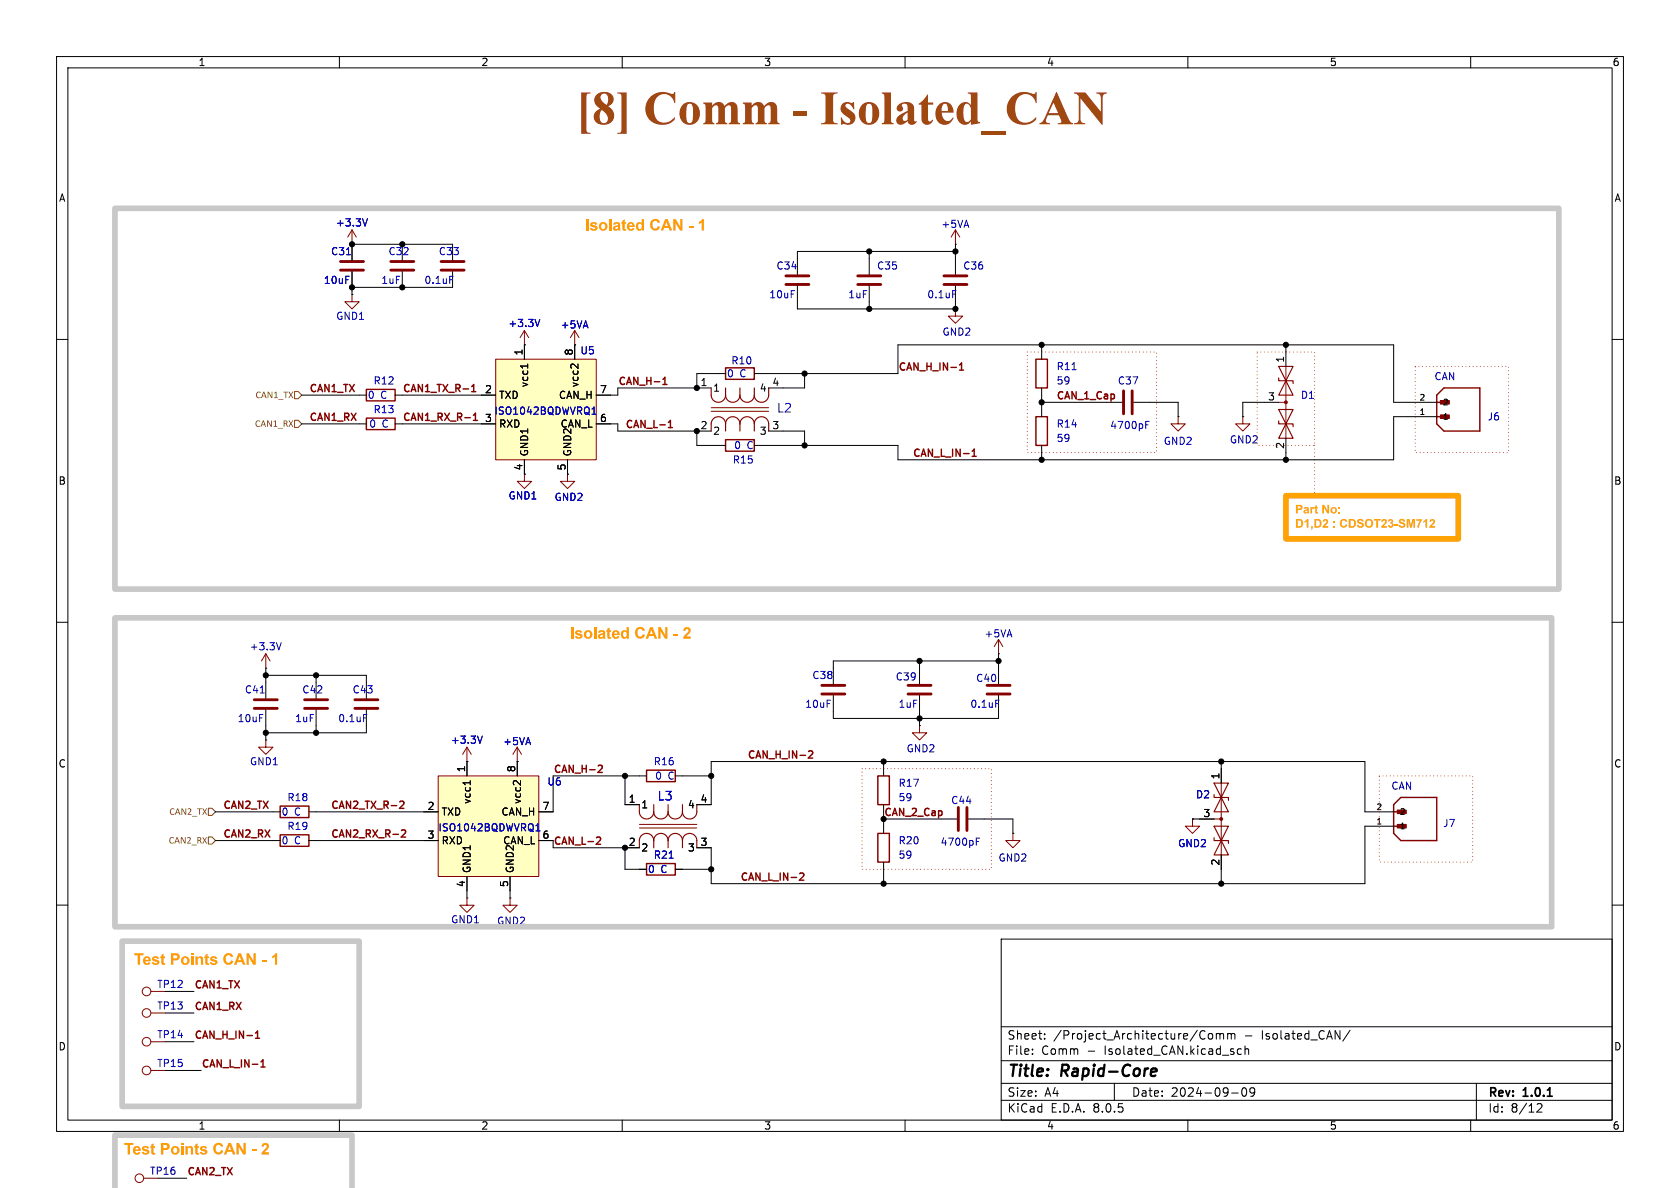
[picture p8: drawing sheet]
<svg xmlns="http://www.w3.org/2000/svg" width="297mm" height="210mm" viewBox="0 0 297 210" stroke-linecap="round" stroke-linejoin="round" font-family="sans-serif">
<g fill="none" stroke="#000" stroke-width=".18">
<path d="M10 10h277v190h-277zM12 12h273v186h-273zM60 10v2M110 10v2M160 10v2M210 10v2M260 10v2M10 60h2M62.2 52.1h.1M62.2 43.2h.1M71.1 43.2v2.8M71.1 48v2.8"/>
<path d="M80 43.2v2.8M80 48v2.8M285 60h2M10 110h2M285 110h2M10 160h2M82.5 158.8h.1M90.2 158.8h.1M285 160h2M177 166h108v32h-108zM60 198v2M110 198v2"/>
<path d="M160 198v2M177 194.5h108M177 191.5h108M177 187.5h108M177 181.5h108M182.5 186.3v.1M182.5 185.5v.1M184.7 183.6v.1M184.7 182.8v.1M197 191.5v3M210 198v2M212.7 182.2l.3 .1"/>
<path d="M213 183.6l-.3 .1M213.7 182.8l.2-.1 .4 .1 .1 .6-.2 .2-.3 .1-.2-.1zM215 182.8l.5-.1 .2 .2M215 182.7v1M215.7 182.9l.2-.2 .3 .1 .1 .9M215.7 182.9v.8M217 182.8l.5-.1 .2 .2M217 182.7v1M217.7 182.9l.2-.2 .3 .1 .1 .9M217.7 182.9v.8M217.7 193.2h1.2M218.7 186.1l.3 .3 .5-.1"/>
<path d="M219.5 185.5l-.5-.1-.3 .3M219.7 192.4l.2-.1a.81 .81 0 0 1 .6 .6 .81 .81 0 0 1-.3 .8l-.2 .1a.81 .81 0 0 1-.3-1.4zM220.1 185.5l.2-.1 .4 .1v.9M220.1 184.9v1.5M221.8 192.9l-.3 .3h-.3l-.2-.3 .1-.5 .4-.1 .2 .1a.99 .99 0 0 1-.3 1.4h-.3M238.7 182.1l-1.3 2M260 198v2M261 191.5v6.5M271.7 195.2l.6-.1 .2 .1 .1 .3-.9 1.1h.9"/>
</g>
<path d="M273.6 193.8h.8" fill="none" stroke="#000" stroke-width=".3"/>
<path d="M203.6 189l.6-.1 .2 .1 .1 .4-1 .1M204.3 190.1l-.6 .1" fill="none" stroke="#000" stroke-width=".4"/>
<g fill="none" stroke="#840000" stroke-width=".18">
<path d="M62.2 52.1v1.2h1.3l-1.3 1.3-1.2-1.3h1.2M62.2 40.6l-.7 1.3M62.2 40.6v2.6M62.2 40.6l.8 1.3M82.5 158.8v1.2h1.3l-1.3 1.3-1.2-1.3h1.2M90.2 158.8v1.2h1.2l-1.2 1.3-1.3-1.3h1.3M26.7 189.2h2.5"/>
<circle cx="25.9" cy="189.2" r=".76"/>
</g>
<path d="M69.1 46.2h4.1M69.1 47.8h4.1M78 46.2h4M78 47.8h4" fill="none" stroke="#840000" stroke-width=".51"/>
<path d="M65 38.7l-.5 1.2M79.5 48.8h.6" fill="none" stroke="#0000c2" stroke-width=".18"/>
<path d="M77.5 137.2h17.7v17.7h-17.7z" fill="#ffffc2"/>
<g fill="none" stroke="#840000" stroke-width=".18">
<path d="M92.7 58.4l-.8 1.3M92.7 58.4v2.6M92.7 58.4l.8 1.3M168.9 54.6v1.3h1.3l-1.3 1.3-1.3-1.3h1.3M168.9 40.6l-.8 1.3M168.9 40.6v2.6M168.9 40.6l.8 1.3M125.7 72.1h10.2M125.7 72.7h10.2M208.3 73.7v1.2h1.2l-1.2 1.3-1.3-1.3h1.3M219.7 73.7v1.2h1.3l-1.3 1.3-1.3-1.3h1.3M226.1 71.1h1.2"/>
<path d="M227.3 64.8v12.7M92.7 83.8v1.3h1.3l-1.3 1.3-1.3-1.3h1.3M47 115.6l-.8 1.2M47 115.6v2.5M47 115.6l.8 1.2M176.5 113l-.7 1.3M176.5 113v2.6M176.5 113l.8 1.3M47 130.8v1.3h1.3l-1.3 1.3-1.3-1.3h1.3M77.5 137.2h17.7v17.7h-17.7zM82.5 132.1l-.7 1.3M82.5 132.1v2.5"/>
<path d="M82.5 132.1l.8 1.3M91.4 132.1l-.7 1.3M91.4 132.1v2.5M91.4 132.1l.8 1.3M162.6 128.3v1.2h1.2l-1.2 1.3-1.3-1.3h1.3M215.9 138.4v12.7M113 145.7h10.2M113 146.4h10.2M179.1 147.3v1.3h1.2l-1.2 1.3-1.3-1.3h1.3M210.8 144.8v1.3h1.3l-1.3 1.2-1.3-1.2h1.3M214.6 144.8h1.3M26.7 179.1h2.5"/>
<circle cx="25.9" cy="179.1" r=".76"/>
</g>
<g fill="none" stroke="#000" stroke-width=".18">
<path d="M62.2 43.2v2.8M62.2 48v2.8M141 45.7v2.8M141 50.5v2.8M153.7 45.7v2.8M153.7 50.5v2.8M168.9 54.6h.1M168.9 43.2h.1M168.9 45.7v2.8M168.9 50.5v2.8M63.5 69.9h1.3M63.5 74.9h1.3"/>
<path d="M69.8 69.9h1.3M69.8 74.9h1.3M92.7 61h.1M123.2 68.6h2.5M123.2 76.2h2.5M127 78.7h1.3M127 66h1.3M133.3 78.7h1.3M133.3 66h1.3M135.9 68.6h2.5M135.9 76.2h2.5M184.1 62.2v1.3"/>
<path d="M184.1 68.6v1.3M184.1 72.4v1.3M184.1 78.7v1.3M195.6 71.1h2.8M200.4 71.1h2.8M208.3 73.7h.1M219.7 73.7h.1M223.5 71.1h2.6M227.3 62.2v2.6M227.3 77.5v2.5M248.9 71.1h5.1M248.9 73.7h5.1"/>
<path d="M47 118.1h.1M147.3 118.1v2.8M162.6 118.1v2.8M176.5 115.6h.1M176.5 118.1v2.8M47 130.8h.1M47 120.7v2.7M47 125.5v2.8M55.9 120.7v2.7M55.9 125.5v2.8M64.8 120.7v2.7M64.8 125.5v2.8"/>
<path d="M82.5 134.6h.1M82.5 134.6v2.6M83.1 138v.7M90.9 138.1h.4M91.4 134.6h.1M91.4 134.6v2.6M92 138v.8M113 137.2h1.3M119.4 137.2h1.2M147.3 122.9v2.8M156.2 135.9v1.3M162.6 128.3h.1"/>
<path d="M162.6 122.9v2.8M176.5 122.9v2.8M215.9 135.9v2.5M48.3 143.5h1.2M48.3 148.6h1.2M54.6 143.5h1.3M54.6 148.6h1.3M74.9 143.5h2.6M74.9 148.6h2.6M82.5 154.9v2.6M90.2 154.9v2.6M95.2 143.5h2.6"/>
<path d="M95.2 148.6h2.6M110.5 142.2h2.5M110.5 149.9h2.5M113 153.7h1.3M119.4 153.7h1.2M123.2 142.2h2.5M123.2 149.9h2.5M156.2 142.2v1.3M156.2 146.1v1.2M156.2 152.4v1.3M166.4 144.8h2.8M171.2 144.8h2.8"/>
<path d="M179.1 147.3h.1M210.8 144.8h.1M212.1 144.8h2.5M215.9 151.1v2.6M241.3 143.5h5.1M241.3 146.1h5.1"/>
</g>
<g fill="none" stroke="#0000c2" stroke-width=".18">
<path d="M61.3 45h.7M95.4 56.5l-.4 1.2M168.4 51.4h.6M189.5 65.3h.7M202.6 75.1h.4M202.6 74.5h.6M49.7 113.6l-.4 1.3M46 122.5h.7M64.3 126.3h.6M85.3 130.1l-.5 1.3M176 123.8h.6M94.7 146.9h.8"/>
<path d="M94.9 145.9l.2-.3v1.3M118.3 151.7h.7M172.6 148.8h.4M172.6 148.2h.6"/>
</g>
<g fill="none" stroke="#840000" stroke-width=".25">
<path d="M64.8 68.8h5v2.1h-5zM64.8 73.9h5v2h-5zM128.3 77.7h5v2.1h-5zM128.3 65h5v2.1h-5zM183.1 63.5h2.1v5.1h-2.1zM183.1 73.7h2.1v5h-2.1zM254 71.1h1.9M254 73.7h1.9M255.3 68.6h6.3v7.6h-6.3l-1.3-1.3v-5zM114.3 136.1h5.1v2.1h-5.1zM155.2 137.2h2v5h-2zM49.5 142.5h5.1v2h-5.1z"/>
<path d="M49.5 147.6h5.1v2h-5.1zM114.3 152.7h5.1v2h-5.1zM155.2 147.3h2v5.1h-2zM246.4 142.2l1.2-1.2h6.4v7.6h-6.4l-1.2-1.3zM246.4 143.5h1.9M246.4 146.1h1.9"/>
</g>
<g fill="none" stroke="#840000" stroke-width=".2">
<path d="M125.7 69.9a1.27 1.27 0 0 0 1.3 1.2 1.27 1.27 0 0 0 1.3-1.2M128.3 74.9a1.27 1.27 0 0 0-1.3-1.2 1.27 1.27 0 0 0-1.3 1.2v1.3M128.3 69.9a1.27 1.27 0 0 0 1.2 1.2 1.27 1.27 0 0 0 1.3-1.2M128.3 74.9a1.27 1.27 0 0 1 1.2-1.2 1.27 1.27 0 0 1 1.3 1.2M128.3 68.6v1.3M128.3 74.9v1.3M130.8 69.9a1.27 1.27 0 0 0 1.3 1.2 1.27 1.27 0 0 0 1.2-1.2M130.8 74.9a1.27 1.27 0 0 1 1.3-1.2 1.27 1.27 0 0 1 1.2 1.2M130.8 68.6v1.3M130.8 74.9v1.3M133.3 74.9a1.27 1.27 0 0 1 1.3-1.2 1.27 1.27 0 0 1 1.3 1.2v1.3M133.3 68.6v1.3"/>
<path d="M133.3 74.9v1.3M135.9 68.6v1.3a1.27 1.27 0 0 1-1.3 1.2 1.27 1.27 0 0 1-1.3-1.2M226.1 66.8v.5h2.5v.5M226.1 74.4v.5h2.5v.5M226.1 64.8l2.5 5.1h-2.5l2.5-5.1zM226.1 72.4h2.5l-2.5 5.1h2.5zM214.6 138.4l2.6 5.1h-2.6l2.6-5.1zM113 143.5a1.27 1.27 0 0 0 1.3 1.3 1.27 1.27 0 0 0 1.3-1.3M115.6 148.6a1.27 1.27 0 0 0-1.3-1.3 1.27 1.27 0 0 0-1.3 1.3v1.3M115.6 143.5a1.27 1.27 0 0 0 1.2 1.3 1.27 1.27 0 0 0 1.3-1.3M115.6 148.6a1.27 1.27 0 0 1 1.2-1.3 1.27 1.27 0 0 1 1.3 1.3M115.6 142.2v1.3"/>
<path d="M115.6 148.6v1.3M118.1 143.5a1.27 1.27 0 0 0 1.3 1.3 1.27 1.27 0 0 0 1.2-1.3M118.1 148.6a1.27 1.27 0 0 1 1.3-1.3 1.27 1.27 0 0 1 1.2 1.3M118.1 142.2v1.3M118.1 148.6v1.3M120.6 148.6a1.27 1.27 0 0 1 1.3-1.3 1.27 1.27 0 0 1 1.3 1.3v1.3M120.6 142.2v1.3M120.6 148.6v1.3M123.2 142.2v1.3a1.27 1.27 0 0 1-1.3 1.3 1.27 1.27 0 0 1-1.3-1.3M214.6 140.5v.5h2.6v.5M214.6 148.1v.5h2.6v.5M214.6 146.1h2.6l-2.6 5h2.6z"/>
</g>
<g fill="#840000" stroke="#840000" stroke-width=".18">
<path d="M247 145.7h1.6v.7h-1.6z"/>
<path d="M254.6 73.3h1.6v.7h-1.6z"/>
<circle cx="215.9" cy="144.8" r=".25"/>
<circle cx="227.3" cy="71.1" r=".25"/>
</g>
<g fill="none" stroke="#840000" stroke-width=".51">
<path d="M60.2 47.8h4.1M60.2 46.2h4.1M138.9 48.8h4.1M138.9 50.3h4.1M151.6 48.8h4.1M151.6 50.3h4.1M166.9 48.8h4M166.9 50.3h4M198.6 69.1v4.1M200.2 69.1v4.1M45 125.2h4M45 123.7h4"/>
<path d="M53.8 125.2h4.1M53.8 123.7h4.1M62.7 125.2h4.1M62.7 123.7h4.1M145.3 121.2h4.1M145.3 122.7h4.1M160.5 121.2h4.1M160.5 122.7h4.1M174.5 121.2h4.1M174.5 122.7h4.1M169.4 142.7v4.1M170.9 142.7v4.1"/>
</g>
<path d="M87.6 63.5h17.8v17.8h-17.8z" fill="#ffffc2"/>
<g fill="none" stroke="#840000" stroke-width=".18">
<path d="M101.6 58.4l-.8 1.3M101.6 58.4v2.6M101.6 58.4l.8 1.3M87.6 63.5h17.8v17.8h-17.8zM100.3 83.8v1.3h1.3l-1.3 1.3-1.2-1.3h1.2M26.7 175.3h2.5M26.7 184.2h2.5M25.4 208.3h2.5"/>
<circle cx="25.9" cy="175.3" r=".76"/>
<circle cx="25.9" cy="184.1" r=".76"/>
<circle cx="24.6" cy="208.3" r=".76"/>
</g>
<g fill="none" stroke="#000" stroke-width=".18">
<path d="M85.1 69.9h2.5M85.1 74.9h2.5M92.7 61v2.5M93.3 64.3v.8M101 64.4h.5M101.6 61h.1M101.6 61v2.5M102.2 64.3v.8M105.4 69.9h2.5M105.4 74.9h2.5M92.7 81.3v2.5M100.3 83.8h.1"/>
<path d="M100.3 81.3v2.5"/>
</g>
<path d="M104.7 73.2h.7M104.8 72.3l.2-.3v1.2" fill="none" stroke="#0000c2" stroke-width=".18"/>
<g fill="none" stroke="#840000" stroke-width=".25">
<path d="M83.4 69.2h.7M83.4 68.3l.3-.3v1.2M83.7 74.3h.7M83.7 73.4l.3-.4v1.3M117.2 68h.7M117.2 67.1l.4-.4v1.3M118.2 75.6h.7M118.2 74.7l.3-.4v1.3M169.6 65.4h.7M169.6 64.5l.4-.3v1.2M171.9 79.8l.3-.4v1.3M171.9 80.7h.7"/>
<path d="M105.9 135.3h.5l.1 .3-.8 .9h.8M143 132.8l.4-.1 .3 .4-.8 .9h.8M70.7 141.7l.5-.1 .2 .4-.8 .9h.8M71 146.8l.5-.1 .2 .4-.8 .9h.8M105.6 148h.5l.1 .3-.8 .9h.8M141.6 154.3l.4 .1 .1 .3-.8 .9h.8M45.2 183.5h.7M45.2 182.6l.3-.3v1.2M46.1 188.6h.8M46.1 187.7l.4-.4v1.3"/>
</g>
<path d="M227.3 87.6h30.5v7.7h-30.5z" fill="none" stroke="#ffa305" stroke-width="1"/>
<g fill="#ffa305">
<path d="M229.1 89.2h.5a.5 .5 0 0 1 .7 .5 .5 .5 0 0 1-.7 .5h-.2v.6h-.3v-.9h.7a.24 .24 0 0 0 .1-.4 .24 .24 0 0 0-.3 0h-.2v.4h-.3z"/>
<path d="M232.5 89.4l.3-.1v.4h.2v.2h-.2v.5v.2l.2-.1v.2l-.3 .1-.2-.2v-.7h-.1z"/>
<path d="M233.8 89.2h.3l.6 1.1v-1.1h.3v1.6h-.3l-.6-1.1v1.1h-.3z"/>
<path d="M229.1 91.8h.6a.76 .76 0 0 1 .7 .7 .76 .76 0 0 1-.7 .8h-.6v-.3h.5a.52 .52 0 0 0 .4-.6 .52 .52 0 0 0-.6-.4v1h-.3z"/>
<path d="M230.6 92.1l.5-.3h.2v1.5h-.3v-1.1l-.4 .2z"/>
<path d="M231.8 93h.3v.4l-.3 .2 .1-.3h-.1z"/>
<path d="M232.4 91.8h.5a.76 .76 0 0 1 .7 .7 .76 .76 0 0 1-.7 .8h-.5v-.3h.5a.52 .52 0 0 0 .4-.6 .52 .52 0 0 0-.6-.4v1h-.3z"/>
<path d="M234 91.9a.52 .52 0 0 1 .8 .1 .52 .52 0 0 1-.3 .7l-.3 .3h.6v.3h-1l.1-.4a.91 .91 0 0 0 .6-.8 .21 .21 0 0 0-.3-.1 .21 .21 0 0 0-.1 .2h-.3z"/>
<path d="M235.7 92.2h.3v.3h-.3z"/>
<path d="M235.7 93h.3v.3h-.3z"/>
<path d="M237.1 91.9a.65 .65 0 0 1 1.1 .3h-.3a.4 .4 0 0 0-.6-.1 .4 .4 0 0 0-.1 .6l.2 .3a.34 .34 0 0 0 .5-.3l.3 .1a.72 .72 0 0 1-1.1 .3 .72 .72 0 0 1-.1-1.1z"/>
<path d="M238.4 91.8h.6a.76 .76 0 0 1 .7 .7 .76 .76 0 0 1-.7 .8h-.6v-.3h.6a.52 .52 0 0 0 .4-.6 .52 .52 0 0 0-.7-.4v1h-.3z"/>
<path d="M240 91.9a.61 .61 0 0 1 1.1 .3h-.3l-.3-.2a.17 .17 0 0 0-.2 0 .17 .17 0 0 0 0 .3 .61 .61 0 0 1 .7 .8 .67 .67 0 0 1-.6 .2 .67 .67 0 0 1-.5-.5h.3a.28 .28 0 0 0 .3 .3 .28 .28 0 0 0 .2-.4 .59 .59 0 0 1-.6-.2 .59 .59 0 0 1-.1-.6z"/>
<path d="M241.5 91.9a.75 .75 0 0 1 1.1 .1 .75 .75 0 0 1-.2 1.1 .75 .75 0 0 1-1.1-.4v-.2h.3a.46 .46 0 0 0 .6 .5 .46 .46 0 0 0 .2-.7 .42 .42 0 0 0-.5-.3 .42 .42 0 0 0-.3 .5h-.3z"/>
<path d="M242.9 91.8h1.2v.2h-.5v1.3h-.3v-1.3h-.4z"/>
<path d="M244.4 91.9a.52 .52 0 0 1 .7 .1 .52 .52 0 0 1-.3 .7l-.2 .3h.6v.3h-1l.1-.4a.91 .91 0 0 0 .5-.8 .21 .21 0 0 0-.2-.1 .21 .21 0 0 0-.1 .2h-.3z"/>
<path d="M245.5 91.9a.41 .41 0 0 1 .6-.1 .41 .41 0 0 1 0 .6 .48 .48 0 0 1 0 .9 .48 .48 0 0 1-.7-.5h.2a.23 .23 0 0 0 .3 .2 .23 .23 0 0 0 .2-.4 .23 .23 0 0 0-.4 0l.1-.3a.18 .18 0 0 0 .2-.1 .18 .18 0 0 0-.2-.2 .18 .18 0 0 0-.1 .2h-.3z"/>
<path d="M246.6 92.6h.5v.3h-.5z"/>
<path d="M247.4 91.9a.61 .61 0 0 1 1 .3h-.3l-.2-.2a.17 .17 0 0 0-.3 0 .17 .17 0 0 0 .1 .3 .61 .61 0 0 1 .7 .8 .67 .67 0 0 1-.7 .2 .67 .67 0 0 1-.5-.5h.3a.28 .28 0 0 0 .3 .3 .28 .28 0 0 0 .3-.4 .59 .59 0 0 1-.6-.2 .59 .59 0 0 1-.1-.6z"/>
<path d="M248.7 91.8h.5l.2 1 .3-1h.5v1.5h-.3v-1.2l-.3 1.2h-.3l-.3-1.2v1.2h-.3z"/>
<path d="M250.4 91.8h1l-.4 .9-.1 .6h-.3v-.3l.4-.9h-.6z"/>
<path d="M251.6 92.1l.5-.3h.2v1.5h-.3v-1.1l-.4 .2z"/>
<path d="M252.9 91.9a.52 .52 0 0 1 .8 .1 .52 .52 0 0 1-.3 .7l-.3 .3h.6v.3h-1l.1-.4a.91 .91 0 0 0 .6-.8 .21 .21 0 0 0-.3-.1 .21 .21 0 0 0-.1 .2h-.3z"/>
</g>
<path d="M20.3 36.8h255.3v67.3h-255.3zM20.3 109.2h254v54.6h-254zM21.6 166.4h41.9v29.2h-41.9zM20.3 210.1v-9.4h41.9v9.4" fill="none" stroke="#c8c8c8" stroke-width="1"/>
<path d="M222.2 62.2h10.2v16.5h-10.2z" fill="none" stroke="#ff181c" stroke-width=".18" stroke-dasharray="0 .6"/>
<path d="M181.6 62.2h22.9v17.8h-22.9zM152.4 135.9h22.9v17.8h-22.9z" fill="none" stroke="#ff001c" stroke-width=".18" stroke-dasharray="0 .6"/>
<path d="M250.2 64.8h16.5v15.2h-16.5zM243.8 137.2h16.5v15.2h-16.5z" fill="none" stroke="#ff192c" stroke-width=".18" stroke-dasharray="0 .6"/>
<path d="M232.4 78.7v8.9" fill="none" stroke="#ff2027" stroke-width=".18" stroke-dasharray="0 .6"/>
<g fill="none" stroke="#000" stroke-width=".18">
<path d="M62.2 43.2h.1M62.2 43.2h17.8M62.2 50.8h17.8M62.2 43.2v2.8M62.2 48v4.1M141 53.3v1.3h27.9v-1.3M153.7 44.5v1.2M153.7 53.3v1.3M168.9 43.2v2.5M168.9 44.5h-27.9v1.2M53.3 69.9h10.2M53.3 74.9h10.2"/>
<path d="M71.1 69.9h16.5M71.1 74.9h16.5M92.7 61h.1M92.7 61v2.5M93.3 64.3v.8M101 64.4h.5M101.6 61h.1M101.6 61v2.5M102.2 64.3v.8M105.4 74.9h3.8v1.3h14v2.5h3.8M127 66h-3.8v2.6h-14v1.3h-3.8M134.6 66h24.1v-5h87.7v10.1h2.5"/>
<path d="M138.4 76.2h3.8v2.5M142.2 66v2.6h-3.8M184.1 71.1h11.5M184.1 61v1.2M184.1 69.9v2.5M203.2 71.1h5.1v2.6M223.5 71.1h-3.8v2.6M227.3 61v1.2M248.9 73.7h-2.5v7.6h-87.7v-2.6h-24.1M92.7 81.3v2.5M100.3 83.8h.1M100.3 81.3v2.5"/>
<path d="M184.1 80v1.3M227.3 80v1.3M47 119.4h17.8v1.3M47 118.1v2.6M55.9 119.4v1.3M162.6 116.8v1.3M176.5 116.8h-29.2v1.3M176.5 115.6v2.5M47 128.3v2.5M55.9 128.3v1.2M64.8 128.3v1.2h-17.8M82.5 134.6h.1"/>
<path d="M82.5 134.6v2.6M83.1 138v.7M90.9 138.1h.4M91.4 134.6h.1M91.4 134.6v2.6M92 138v.8M110.5 137.2v5h2.5M113 137.2h-15.2v6.3h-2.6M120.6 137.2h5.1M147.3 125.7v1.3h29.2v-1.3M156.2 134.6v1.3M162.6 125.7v2.6"/>
<path d="M215.9 134.6v3.8M38.1 148.6h10.2M38.1 143.5h10.2M55.9 148.6h21.6M55.9 143.5h21.6M82.5 154.9v3.9M90.2 154.9v3.9M95.2 148.6h2.6M97.8 149.9h15.2M110.5 149.9v3.8h3.8M119.4 153.7h6.3M123.2 142.2h2.5v-7.6h115.6v8.9"/>
<path d="M156.2 153.7v2.5M166.4 144.8h-10.2v1.3M174 144.8h5.1v2.5M210.8 144.8h.1M210.8 144.8h3.8M215.9 151.1v5.1M241.3 146.1v10.1h-115.6v-6.3h-2.5M29.2 179.1h5.1M29.2 175.3h5.1M29.2 184.2h5.1M29.2 189.2h6.4M27.9 208.3h5.1"/>
</g>
<path d="M65 38.7l-.5 1.2M61.3 45h.7M95.4 56.5l-.4 1.2M104.7 73.2h.7M104.8 72.3l.2-.3v1.2M85.3 130.1l-.5 1.3M94.7 146.9h.8M94.9 145.9l.2-.3v1.3M118.3 151.7h.7" fill="none" stroke="#0000c2" stroke-width=".18"/>
<g fill="#000" stroke="#000" stroke-width=".18">
<circle cx="62.2" cy="43.2" r=".46"/>
<circle cx="62.2" cy="50.8" r=".46"/>
<circle cx="71.1" cy="43.2" r=".46"/>
<circle cx="71.1" cy="50.8" r=".46"/>
<circle cx="153.7" cy="44.5" r=".46"/>
<circle cx="153.7" cy="54.6" r=".46"/>
<circle cx="168.9" cy="44.5" r=".46"/>
<circle cx="168.9" cy="54.6" r=".46"/>
<circle cx="123.2" cy="68.6" r=".46"/>
<circle cx="123.2" cy="76.2" r=".46"/>
<circle cx="142.2" cy="78.7" r=".46"/>
<circle cx="142.2" cy="66" r=".46"/>
<circle cx="184.1" cy="71.1" r=".46"/>
<circle cx="184.1" cy="61" r=".46"/>
<circle cx="227.3" cy="61" r=".46"/>
<circle cx="184.1" cy="81.3" r=".46"/>
<circle cx="227.3" cy="81.3" r=".46"/>
<circle cx="47" cy="119.4" r=".46"/>
<circle cx="55.9" cy="119.4" r=".46"/>
<circle cx="162.6" cy="116.8" r=".46"/>
<circle cx="176.5" cy="116.8" r=".46"/>
<circle cx="47" cy="129.5" r=".46"/>
<circle cx="55.9" cy="129.5" r=".46"/>
<circle cx="110.5" cy="137.2" r=".46"/>
<circle cx="125.7" cy="137.2" r=".46"/>
<circle cx="156.2" cy="134.6" r=".46"/>
<circle cx="162.6" cy="127" r=".46"/>
<circle cx="215.9" cy="134.6" r=".46"/>
<circle cx="110.5" cy="149.9" r=".46"/>
<circle cx="125.7" cy="153.7" r=".46"/>
<circle cx="156.2" cy="156.2" r=".46"/>
<circle cx="215.9" cy="156.2" r=".46"/>
</g>
<text font-size="8.4" fill="#9f480f" x="101.9" y="24.2">[8] Comm- Isolated_CAN</text>
<g font-size="2.8" fill="#f90">
<text x="103.4" y="41.5">Isolated CAN - 1</text>
<text x="100.8" y="113.6">Isolated CAN - 2</text>
<text x="23.7" y="171.3">Test Points CAN - 1</text>
<text x="21.9" y="204.8">Test Points CAN - 2</text>
</g>
<g font-size="2.8">
<text x="178" y="190.9">Title:</text>
<text x="187.7" y="190.9">Rapid-Core</text>
</g>
<g font-size="2.1" fill="#0000c2">
<text x="137.3" y="73.1">L2</text>
<text x="116.2" y="141.7">L3</text>
</g>
<text font-size="2.1" fill="#ffa305" x="229" y="91.6">Part No:</text>
<g font-size="2.1">
<text x="178" y="184">Sheet:</text>
<text x="186.2" y="184">/Project_Architecture/Comm</text>
<text x="220" y="184">-</text>
<text x="223.2" y="184">Isolated_CAN/</text>
<text x="178" y="186.7">File:</text>
<text x="184.1" y="186.7">Comm</text>
<text x="192.2" y="186.7">-</text>
<text x="195.4" y="186.7">Isolated_CAN.kicad_sch</text>
<text x="178" y="196.9">KiCad</text>
<text x="178" y="194.1">Size:</text>
<text x="184.7" y="194.1">A4</text>
<text x="185.7" y="196.9">E.D.A.</text>
<text x="193.3" y="196.9">8.0.5</text>
<text x="200" y="194.1">Date:</text>
<text x="207" y="194.1">2024-09-09</text>
<text x="263" y="194.3">Rev:</text>
<text x="263" y="196.9">Id:</text>
<text x="267.1" y="196.9">8/12</text>
<text x="269.4" y="194.3">1.0.1</text>
</g>
<g font-size="1.8">
<text x="35" y="11.9">1</text>
<text x="85" y="11.9">2</text>
<text x="135" y="11.9">3</text>
<text x="185" y="11.9">4</text>
<text x="235" y="11.9">5</text>
<text x="285" y="11.9">6</text>
<text x="10.3" y="35.9">A</text>
<text x="285.3" y="35.9">A</text>
<text x="92.5" y="62.9" transform="rotate(-90 92.5 62.9)">1</text>
<text x="101.3" y="62.9" transform="rotate(-90 101.3 62.9)">8</text>
<text x="227.1" y="64.2" transform="rotate(-90 227.1 64.2)">1</text>
<text x="85.7" y="69.6">2</text>
<text x="88.1" y="70.7">TXD</text>
<text x="93.6" y="68.6" transform="rotate(-90 93.6 68.6)">vcc1</text>
<text x="98.7" y="70.7">CAN_H</text>
<text x="102.5" y="68.6" transform="rotate(-90 102.5 68.6)">vcc2</text>
<text x="106" y="69.6">7</text>
<text x="123.8" y="68.3">1</text>
<text x="126" y="69.4">1</text>
<text x="134.2" y="69.4">4</text>
<text x="136.5" y="68.3">4</text>
<text x="224.1" y="70.9">3</text>
<text x="85.7" y="74.7">3</text>
<text x="88.1" y="75.8">RXD</text>
<text x="99" y="75.8">CAN_L</text>
<text x="106" y="74.7">6</text>
<text x="123.8" y="75.9">2</text>
<text x="126" y="77.1">2</text>
<text x="134.2" y="77.1">3</text>
<text x="136.5" y="75.9">3</text>
<text x="92.5" y="83.3" transform="rotate(-90 92.5 83.3)">4</text>
<text x="93.6" y="80.8" transform="rotate(-90 93.6 80.8)">GND1</text>
<text x="100.1" y="83.3" transform="rotate(-90 100.1 83.3)">5</text>
<text x="101.2" y="80.8" transform="rotate(-90 101.2 80.8)">GND2</text>
<text x="227.1" y="79.4" transform="rotate(-90 227.1 79.4)">2</text>
<text x="10.3" y="85.9">B</text>
<text x="285.3" y="85.9">B</text>
<text x="10.3" y="135.9">C</text>
<text x="82.3" y="136.6" transform="rotate(-90 82.3 136.6)">1</text>
<text x="91.2" y="136.6" transform="rotate(-90 91.2 136.6)">8</text>
<text x="215.6" y="137.9" transform="rotate(-90 215.6 137.9)">1</text>
<text x="285.3" y="135.9">C</text>
<text x="75.5" y="143.3">2</text>
<text x="83.4" y="142.2" transform="rotate(-90 83.4 142.2)">vcc1</text>
<text x="92.3" y="142.2" transform="rotate(-90 92.3 142.2)">vcc2</text>
<text x="95.8" y="143.3">7</text>
<text x="111.1" y="142">1</text>
<text x="113.3" y="143.1">1</text>
<text x="121.5" y="143.1">4</text>
<text x="123.8" y="142">4</text>
<text x="75.5" y="148.3">3</text>
<text x="78" y="144.4">TXD</text>
<text x="78" y="149.5">RXD</text>
<text x="88.6" y="144.4">CAN_H</text>
<text x="88.9" y="149.5">CAN_L</text>
<text x="95.8" y="148.3">6</text>
<text x="97.8" y="149.4">CAN_L-2</text>
<text x="111.1" y="149.6">2</text>
<text x="123.8" y="149.6">3</text>
<text x="156.2" y="144.3">CAN_2_Cap</text>
<text x="212.7" y="144.5">3</text>
<text x="83.4" y="154.4" transform="rotate(-90 83.4 154.4)">GND1</text>
<text x="91" y="154.4" transform="rotate(-90 91 154.4)">GND2</text>
<text x="113.3" y="150.7">2</text>
<text x="121.5" y="150.7">3</text>
<text x="215.6" y="153.1" transform="rotate(-90 215.6 153.1)">2</text>
<text x="82.3" y="156.9" transform="rotate(-90 82.3 156.9)">4</text>
<text x="89.9" y="156.9" transform="rotate(-90 89.9 156.9)">5</text>
<text x="10.3" y="185.9">D</text>
<text x="285.3" y="185.9">D</text>
<text x="35" y="199.9">1</text>
<text x="85" y="199.9">2</text>
<text x="135" y="199.9">3</text>
<text x="185" y="199.9">4</text>
<text x="235" y="199.9">5</text>
<text x="285" y="199.9">6</text>
</g>
<g font-size="1.8" fill="#0000c2">
<text x="59.3" y="40.2">+3.3V</text>
<text x="166.3" y="40.5">+5VA</text>
<text x="58.4" y="45.3">C31</text>
<text x="68.6" y="45.3">C32</text>
<text x="77.5" y="45.3">C33</text>
<text x="137.2" y="47.9">C34</text>
<text x="154.9" y="47.9">C35</text>
<text x="170.2" y="47.9">C36</text>
<text x="57.2" y="50.4">10uF</text>
<text x="67.3" y="50.4">1uF</text>
<text x="74.9" y="50.4">0.1uF</text>
<text x="135.9" y="52.9">10uF</text>
<text x="149.9" y="52.9">1uF</text>
<text x="163.8" y="52.9">0.1uF</text>
<text x="59.3" y="56.7">GND1</text>
<text x="89.8" y="58">+3.3V</text>
<text x="99" y="58.3">+5VA</text>
<text x="166.5" y="59.5">GND2</text>
<text x="102.5" y="62.8">U5</text>
<text x="129.2" y="64.6">R10</text>
<text x="186.7" y="65.6">R11</text>
<text x="64.9" y="70.7">0</text>
<text x="65.9" y="68.2">R12</text>
<text x="67.3" y="70.7">C</text>
<text x="128.4" y="66.9">0</text>
<text x="130.8" y="66.9">C</text>
<text x="186.7" y="68.2">59</text>
<text x="197.5" y="68.2">C37</text>
<text x="229.9" y="70.7">D1</text>
<text x="253.5" y="67.4">CAN</text>
<text x="65.2" y="75.8">0</text>
<text x="65.9" y="73.3">R13</text>
<text x="67.6" y="75.8">C</text>
<text x="87.3" y="73.5">ISO1042BQDWVRQ1</text>
<text x="186.7" y="75.8">R14</text>
<text x="196.2" y="76">4700pF</text>
<text x="262.9" y="74.5">J6</text>
<text x="129.4" y="82.1">R15</text>
<text x="129.7" y="79.6">0</text>
<text x="132.1" y="79.6">C</text>
<text x="186.7" y="78.3">59</text>
<text x="205.6" y="78.8">GND2</text>
<text x="217.3" y="78.6">GND2</text>
<text x="89.8" y="88.5">GND1</text>
<text x="97.9" y="88.7">GND2</text>
<text x="173.9" y="112.9">+5VA</text>
<text x="44" y="115.2">+3.3V</text>
<text x="43.2" y="122.8">C41</text>
<text x="53.3" y="122.8">C42</text>
<text x="62.2" y="122.8">C43</text>
<text x="142.2" y="125.3">10uF</text>
<text x="143.5" y="120.2">C38</text>
<text x="158.3" y="120.5">C39</text>
<text x="158.8" y="125.3">1uF</text>
<text x="171.5" y="125.3">0.1uF</text>
<text x="172.5" y="120.8">C40</text>
<text x="41.9" y="127.9">10uF</text>
<text x="52.1" y="127.9">1uF</text>
<text x="59.7" y="127.9">0.1uF</text>
<text x="79.6" y="131.7">+3.3V</text>
<text x="88.9" y="131.9">+5VA</text>
<text x="44.1" y="135.5">GND1</text>
<text x="115.5" y="135.5">R16</text>
<text x="160.2" y="133.2">GND2</text>
<text x="50.7" y="141.8">R18</text>
<text x="96.7" y="139">U6</text>
<text x="115.7" y="138">0</text>
<text x="118.1" y="138">C</text>
<text x="158.8" y="139.3">R17</text>
<text x="158.8" y="141.8">59</text>
<text x="168.1" y="142.3">C44</text>
<text x="211.3" y="141.3">D2</text>
<text x="245.9" y="139.8">CAN</text>
<text x="49.7" y="144.4">0</text>
<text x="49.7" y="149.5">0</text>
<text x="50.7" y="146.9">R19</text>
<text x="52.1" y="144.4">C</text>
<text x="52.1" y="149.5">C</text>
<text x="77.4" y="147.2">ISO1042BQDWVRQ1</text>
<text x="158.8" y="149.5">R20</text>
<text x="166.2" y="149.7">4700pF</text>
<text x="208.2" y="150">GND2</text>
<text x="255" y="146.4">J7</text>
<text x="114.5" y="154.5">0</text>
<text x="115.5" y="152">R21</text>
<text x="116.8" y="154.5">C</text>
<text x="158.8" y="152">59</text>
<text x="176.4" y="152.5">GND2</text>
<text x="79.7" y="163.4">GND1</text>
<text x="87.8" y="163.7">GND2</text>
<text x="27.7" y="178.7">TP13</text>
<text x="27.7" y="174.9">TP12</text>
<text x="27.7" y="183.7">TP14</text>
<text x="27.7" y="188.8">TP15</text>
<text x="26.4" y="207.9">TP16</text>
</g>
<g font-size="1.8" fill="#840000">
<text x="158.7" y="65.6">CAN_H_IN-1</text>
<text x="54.6" y="69.4">CAN1_TX</text>
<text x="71.1" y="69.4">CAN1_TX_R-1</text>
<text x="109.2" y="68.1">CAN_H-1</text>
<text x="186.7" y="70.7">CAN_1_Cap</text>
<text x="54.6" y="74.5">CAN1_RX</text>
<text x="71.1" y="74.5">CAN1_RX_R-1</text>
<text x="110.5" y="75.8">CAN_L-1</text>
<text x="161.3" y="80.8">CAN_L_IN-1</text>
<text x="97.8" y="136.7">CAN_H-2</text>
<text x="132.1" y="134.2">CAN_H_IN-2</text>
<text x="39.4" y="143.1">CAN2_TX</text>
<text x="58.4" y="143.1">CAN2_TX_R-2</text>
<text x="39.4" y="148.1">CAN2_RX</text>
<text x="58.4" y="148.1">CAN2_RX_R-2</text>
<text x="130.8" y="155.8">CAN_L_IN-2</text>
<text x="34.3" y="174.8">CAN1_TX</text>
<text x="34.3" y="178.6">CAN1_RX</text>
<text x="34.3" y="183.7">CAN_H_IN-1</text>
<text x="35.6" y="188.8">CAN_L_IN-1</text>
<text x="33" y="207.8">CAN2_TX</text>
</g>
<g font-size="1.8" fill="#725600">
<text x="45.2" y="70.8">CAN1_TX</text>
<text x="45.1" y="75.8">CAN1_RX</text>
<text x="29.8" y="149.5">CAN2_RX</text>
<text x="29.9" y="144.4">CAN2_TX</text>
</g>
<g font-size="1.4">
<text x="250.8" y="70.9">2</text>
<text x="255" y="71.9">2</text>
<text x="250.8" y="73.4">1</text>
<text x="255" y="74.4">1</text>
<text x="243.2" y="143.3">2</text>
<text x="243.2" y="145.8">1</text>
<text x="247.4" y="146.8">1</text>
<text x="247.4" y="144.2">2</text>
</g>
</svg>
